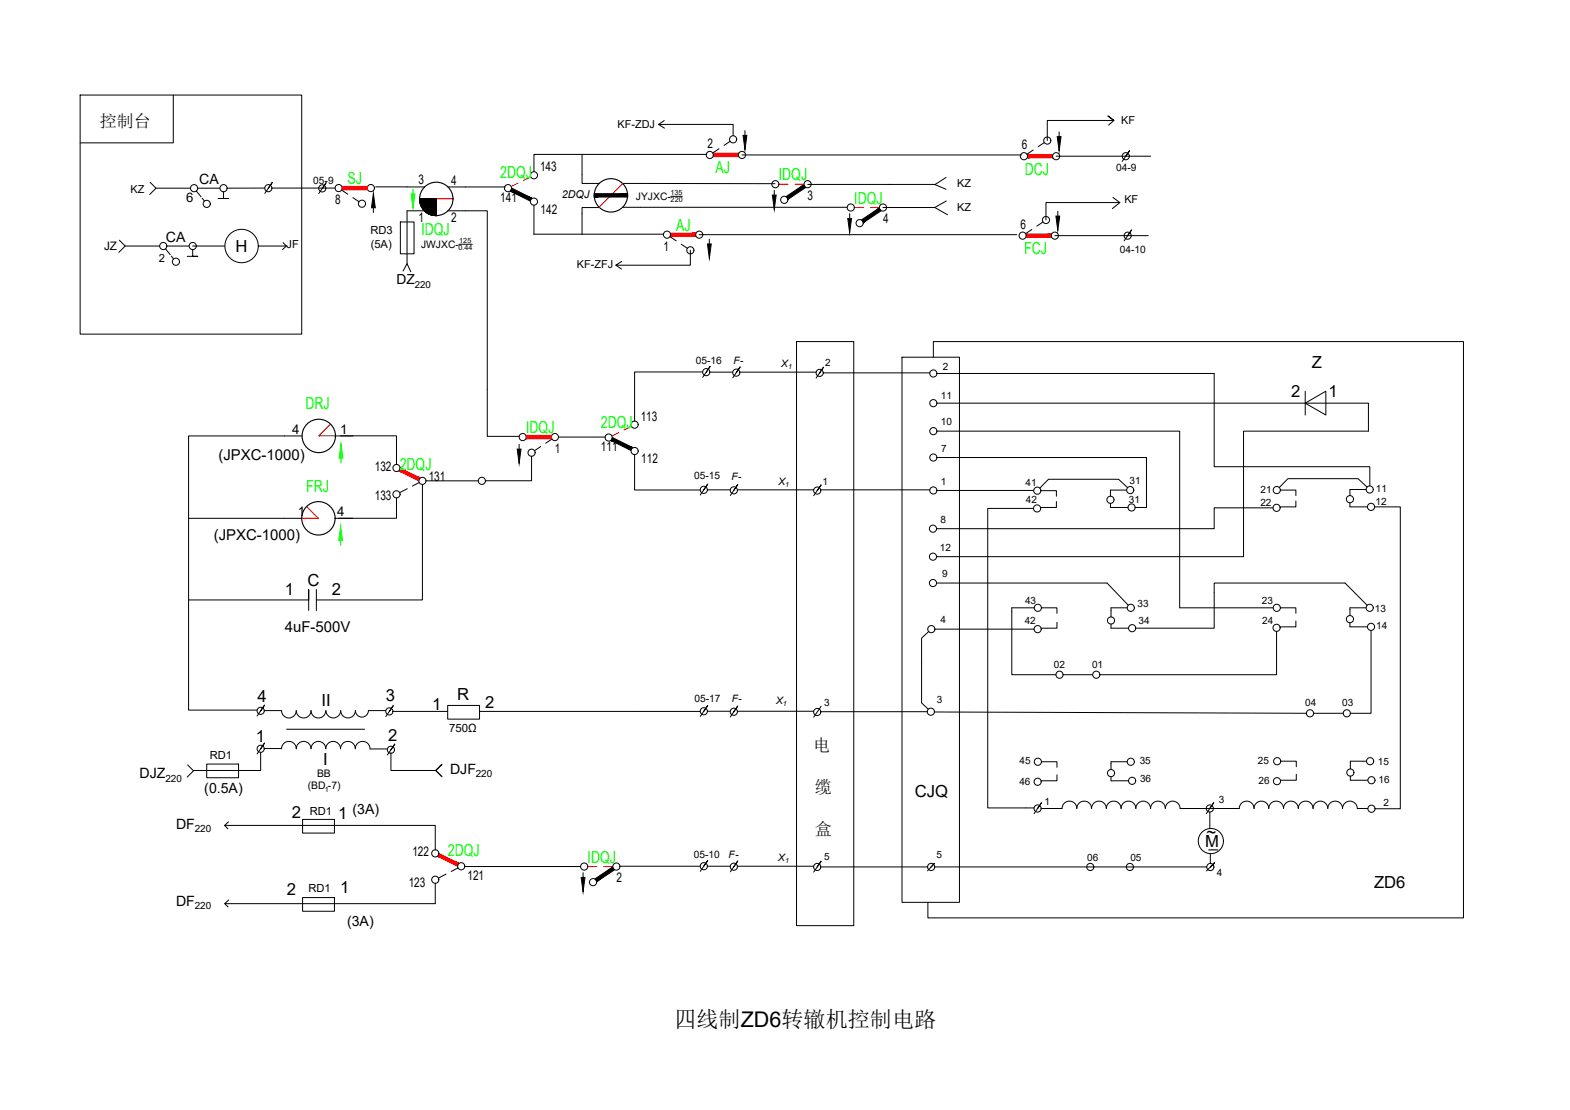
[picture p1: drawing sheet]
<svg xmlns="http://www.w3.org/2000/svg" width="420mm" height="297mm" viewBox="0 0 420 297" stroke-linecap="round" stroke-linejoin="round" font-family="sans-serif">
<!-- layer: 0 -->
<g fill="none" stroke="#000" stroke-width=".27">
<path d="M21.4 25.4h59.3v64h-59.3zM46.4 25.4v12.8h-25M177.8 32.3l-1.5 1M177.8 34.3l-1.5-1h19.9v3M192.4 39.8l-1.7 1.1M195.4 37.8l-1.6 1.1M199.4 35v1.2M279.5 38.2l-1.7 1.1M283.4 35.3v1.3M296.7 33.5l1.4-1.3-1.6-1.2 1.6 1.2h-17.8v5.4M40.2 48.8l1.5 1.6h9.3M41.7 50.4l-1.6 1.6"/>
<path d="M51.9 50.4h.1M52.5 51.1l1.3 1.6M52.9 50.4h6M54.1 53l.6 .8M59.8 51.3v1.8h1.4h-2.8M70.9 50.3l-10.1 .1M71.8 50.4l1.1-1.6-2 2.9M72.8 50.3h16.9M86.2 50.4l1.1-1.5-2 2.9M91.4 50.9l1.7 1.1M94.4 52.9l1.7 1.1M99.9 55.6v1.3"/>
<path d="M100.5 50h8.4M107.1 59.4h3.7v8.5h-3.7zM108.9 50h4.7M113.7 56.4h-4.8v14.1M119.8 56.4h10.6v60.4h8.5M119.9 50h15.3M142.9 54.9v7.9M155.8 41.3v7.8h4.6M160.2 55.5h-4.4v7.3M166.5 49.1l40.9 .1M166.6 55.5h60M179.5 52.5h3.1"/>
<path d="M189.1 41.3h-46.2v4.6M198.6 41.5h74.7M207.2 50.9v1.3M216.2 49.4h34.2M227.4 57.2v1.2M238 49.4h.1M250.1 49.4l3.1 1.2M250.2 55.5l3.4 2M253.2 47.5l-2.9 1.9M253.2 53.8l-3 1.7h-13.9M276.5 40.2l-1.7 1.1M279.1 59.4l-1.6 1.1"/>
<path d="M282.6 41.8h25.3M283.1 56.6v1.2M297.8 52.8l1.9 1.4-2 1.6M299.7 54.2h-19.8v4.7M301.3 41.8l1-1.5-2 2.9M31.9 64.3l1.6 1.5h9.2M33.5 65.8l-1.7 1.7M43.7 65.8h.1M44.3 66.6l1.2 1.5M44.6 65.8h6M45.8 68.5l.7 .8M51.6 66.8v1.8h1.3h-2.8"/>
<path d="M51.6 65.8h8.5M75.7 64.9l.9 .9h-7.5M76.6 65.8l-1 1M107.9 72.5l1-2 1 2.2M122.8 65.4h3.6M142.9 62.7h34.6M164.8 71l1.5 1M179.3 63.3l1.7 1.1M182.3 65.4l1.7 1.1M184.7 67v4h-19.9l1.6-1M187.1 62.8h85M189.8 64v1.3"/>
<path d="M276.1 61.4l-1.6 1.1M282.3 63.1h25M301.8 63.1l1-1.6-2 3M188 99.5h-18.2v13.2M189 99.6l1.1-1.6-2 3M190 99.6h6M197 99.7l1.1-1.5-2 2.9M198 99.6h20.4M213.2 91.4h15.3v156.3h-15.3zM219.4 99.8l1-1.6-2 3M220.3 99.8h28.5M241.4 95.6h15.4v145.9h-15.4z"/>
<path d="M249.8 95.6v-4.2h141.8v154.2h-143.3v-4.1M250.7 99.9h74.2v25h41.7v5.1M80.8 116.7h-30.3v43.8h32.1v-2.8v5.7M89.8 116.7h4.7M91.1 116.6h15v7.7M138.9 118.9v1.3M144.7 119.5l-1.6 1.1M147.7 117.5l-1.7 1.1M149.5 117h12.5M250.7 107.9h115.5v7.5h-33.4v33.6h-82.2M250.7 115.4h65v47.3h25M349.3 104.7v3.2l5.5-3.2v6.4l-5.5-3.2v3.2"/>
<path d="M50.5 138.7h30.3M89.7 138.7h4.7M106.1 133.2v5.5h-15.5M109 130.8l-2 1M112.2 129.1l-1.8 1M113 129.6v30.9h-28.3M114.1 128.7h13.9M142.3 122.1v6.6h-12.3M169.8 121.6v9.5h17.6M188.3 131.1l1.1-1.6-2 3M189.3 131.1h6M196.4 131.2l1-1.5-2 2.9"/>
<path d="M197.3 131.1h20.5M218.7 131.3l1.1-1.6-2 3M219.6 131.1h29.2M250.7 122.4h56.1v13.4h-3M250.7 131.2h25.9M276.6 136.1h-12.3v80.1h12.4M278.6 131.3h4.1v1.5M282.7 134.2v1.6h-4.2M297.2 134.7v1.1h4.7M301.5 131.1h-4.3v1.7M301.8 130.5l-2.5-2.2h-18.7l-2.3 2.3M340.7 135.9h-15.8v5.6h-74.3"/>
<path d="M342.6 131.1h4.2v1.5M346.8 134.1v1.5h-4.2M361.3 134.5v1.1h4.7M365.6 131h-4.3v1.6M365.9 130.3l-2.5-2.2h-18.7l-2.3 2.4M367.9 135.6h6.8v80.8h-6.7M84.7 157.8v5.6M250.6 156h45.7l5.7 6M50.5 160.5v29.5h18.3M248.5 169l-1.9 1.8v17.3l1.8 1.7M250.2 168.4h26.5M276.8 162.7h-6v17.9h11.8"/>
<path d="M278.7 162.7h4.2v1.4M282.9 166.5v1.6h-4.3M297.3 167v1.1h4.7M301.7 162.7h-4.4v2.4M341.6 169v11.6h-47.3M342.6 162.7h4.2v1.4M346.8 166.2v1.5h-4.2M361.3 166.6v1.1h4.7M365.6 162.7h-4.3v2M365.9 162l-5.9-6h-35.1v12.1h-21M366.9 168.7v22.2h-5.5M69.8 190.2l1-1.5-2 2.9"/>
<path d="M76.7 195.1h20.9M87.2 190.2a1.97 1.97 0 0 1-2 1.9 1.97 1.97 0 0 1-2-1.9 1.97 1.97 0 0 1-1.9 1.9 1.97 1.97 0 0 1-2-1.9 1.97 1.97 0 0 1-2 1.9 1.97 1.97 0 0 1-2-1.9h-4.6M87.2 190.2a1.97 1.97 0 0 0 2 1.9 1.97 1.97 0 0 0 2-1.9 1.97 1.97 0 0 0 1.9 1.9 1.97 1.97 0 0 0 2-1.9 1.74 1.74 0 0 0 1.8 1.7 1.74 1.74 0 0 0 1.7-1.7h4.6M104.2 190.4l1-1.6-2 3M105.1 190.4h14.7M119.8 188.8h8.5v3.6h-8.5zM128.3 190.4h41.5M169.8 190.4h17.6M188.3 190.3l1.1-1.5-2 2.9M189.3 190.3h6M196.4 190.5l1-1.6-2 2.9M197.3 190.3h20.5"/>
<path d="M219.6 190.5h28.6M219.8 189l-2 2.9M250.1 190.5l99.5 .4M284.5 180.6h7.9M351.5 190.9h8M50.2 204.7l1.6 1.6-1.7 1.7M55.3 204.5h8.5v3.6h-8.5zM61.1 219.9l-1 1 .9 .9M69.8 200.4l1-1.6-2 3M69.8 201.3v4.9h-18M70.7 200.3h4.6M75.3 200.4a1.97 1.97 0 0 1 2-2 1.97 1.97 0 0 1 2 2 1.97 1.97 0 0 1 2-2 1.97 1.97 0 0 1 1.9 2 1.97 1.97 0 0 1 2-2 1.97 1.97 0 0 1 2 2 1.97 1.97 0 0 1 2-2 1.97 1.97 0 0 1 1.9 2 1.97 1.97 0 0 1 2-2 1.97 1.97 0 0 1 2 2 1.97 1.97 0 0 1 2-2 1.97 1.97 0 0 1 1.9 2"/>
<path d="M81 219.3h8.5v3.6h-8.5zM99 200.4h4.6M104.6 200.6l1.1-1.5-2 2.9M104.6 201.4v4.8h12l1.6 1.6M116.6 206.2l1.7 1.7M118.3 204.5l-1.7 1.7 1.6-1.6M277.7 216.4l1-1.6-2 2.9M278.6 216.4h5.6a1.97 1.97 0 0 1 2-2 1.97 1.97 0 0 1 2 2 1.97 1.97 0 0 1 1.9-2 1.97 1.97 0 0 1 2 2 1.97 1.97 0 0 1 2-2 1.97 1.97 0 0 1 2 2 1.97 1.97 0 0 1 1.9-2 1.97 1.97 0 0 1 2 2 1.97 1.97 0 0 1 2-2 1.97 1.97 0 0 1 2 2 1.97 1.97 0 0 1 1.9-2 1.97 1.97 0 0 1 2 2 1.97 1.97 0 0 1 2-2 1.97 1.97 0 0 1 2 2 1.97 1.97 0 0 1 1.9-2 1.97 1.97 0 0 1 2 2h15.8a1.97 1.97 0 0 1 2-2 1.97 1.97 0 0 1 2 2 1.97 1.97 0 0 1 2-2 1.97 1.97 0 0 1 1.9 2 1.97 1.97 0 0 1 2-2 1.97 1.97 0 0 1 2 2 1.97 1.97 0 0 1 2-2 1.97 1.97 0 0 1 1.9 2 1.97 1.97 0 0 1 2-2 1.97 1.97 0 0 1 2 2 1.97 1.97 0 0 1 2-2 1.97 1.97 0 0 1 1.9 2 1.97 1.97 0 0 1 2-2 1.97 1.97 0 0 1 2 2 1.97 1.97 0 0 1 2-2 1.97 1.97 0 0 1 1.9 2h2.9M278.7 203.9h4.2v1.4M282.9 207.4v1.5h-4.3M297.3 207.8v1.1h4.7M301.7 203.9h-4.4v2"/>
<path d="M323.8 216.4l1-1.6-2 2.9M323.8 217.3v4.4M342.8 203.7h4.1v1.5M346.9 207.2v1.6h-4.2M361.4 207.7v1.1h4.7M365.7 203.7h-4.3v2.1M60.1 220.9h56.4v6.5M116.5 236.4v5.4h-56.4l.9 .9M119.4 233.9l-2.1 1.1M122.6 232.3l-1.9 .9M124.4 231.9h31M156 233.5v1.3"/>
<path d="M165.9 231.8h21.5M188.3 231.8l1.1-1.5-2 2.9M189.3 231.8h6M196.4 231.9l1-1.5-2 2.9M197.3 231.8h20.5M218.7 232l1.1-1.5-2 2.9M219.8 232h28.5M249.2 232l.9-1-1.9 2M250.1 232h72.8M323.9 232l1.1-1.1-2.1 2.2M323.9 228.4v2.7M61.2 240.9l-1.1 .9"/>
<path d="M81 240.2h8.5v3.7h-8.5z"/>
<circle cx="196.2" cy="37.3" r=".96"/>
<circle cx="280.3" cy="37.6" r=".96"/>
<circle cx="51.9" cy="50.4" r=".96"/>
<circle cx="55.3" cy="54.6" r=".96"/>
<circle cx="59.8" cy="50.4" r=".96"/>
<circle cx="71.8" cy="50.4" r=".96"/>
<circle cx="86.2" cy="50.4" r=".96"/>
<circle cx="90.6" cy="50.3" r=".96"/>
<circle cx="96.9" cy="54.5" r=".96"/>
<circle cx="99.2" cy="50.3" r=".96"/>
<circle cx="135.9" cy="50.3" r=".96"/>
<circle cx="142.9" cy="46.9" r=".96"/>
<circle cx="142.9" cy="54" r=".96"/>
<circle cx="190" cy="41.5" r=".96"/>
<circle cx="198.6" cy="41.5" r=".96"/>
<circle cx="207.5" cy="49.3" r=".96"/>
<circle cx="209.9" cy="53.5" r=".96"/>
<circle cx="216.1" cy="49.3" r=".96"/>
<circle cx="227.7" cy="55.5" r=".96"/>
<circle cx="230.1" cy="59.7" r=".96"/>
<circle cx="236.3" cy="55.5" r=".96"/>
<circle cx="274" cy="41.8" r=".96"/>
<circle cx="279.9" cy="58.9" r=".96"/>
<circle cx="282.6" cy="41.8" r=".96"/>
<circle cx="301.3" cy="41.8" r=".96"/>
<circle cx="43.7" cy="65.8" r=".96"/>
<circle cx="47.1" cy="70" r=".96"/>
<circle cx="51.6" cy="65.8" r=".96"/>
<circle cx="64.7" cy="65.8" r="4.5"/>
<circle cx="178.5" cy="62.8" r=".96"/>
<circle cx="184.7" cy="67" r=".96"/>
<circle cx="187.1" cy="62.8" r=".96"/>
<circle cx="273.7" cy="63.1" r=".96"/>
<circle cx="282.3" cy="63.1" r=".96"/>
<circle cx="301.8" cy="63.1" r=".96"/>
<circle cx="189" cy="99.6" r=".96"/>
<circle cx="197" cy="99.7" r=".96"/>
<circle cx="219.4" cy="99.8" r=".96"/>
<circle cx="249.8" cy="99.9" r=".96"/>
<circle cx="139.9" cy="117" r=".96"/>
<circle cx="148.5" cy="117" r=".96"/>
<circle cx="162.9" cy="117.1" r=".96"/>
<circle cx="169.8" cy="113.6" r=".96"/>
<circle cx="249.8" cy="107.9" r=".96"/>
<circle cx="249.8" cy="115.4" r=".96"/>
<circle cx="106.1" cy="132.3" r=".96"/>
<circle cx="106.1" cy="125.2" r=".96"/>
<circle cx="113" cy="128.7" r=".96"/>
<circle cx="128.9" cy="128.7" r=".96"/>
<circle cx="142.3" cy="121.1" r=".96"/>
<circle cx="169.8" cy="120.7" r=".96"/>
<circle cx="188.3" cy="131.1" r=".96"/>
<circle cx="196.4" cy="131.2" r=".96"/>
<circle cx="218.7" cy="131.3" r=".96"/>
<circle cx="249.8" cy="131.2" r=".96"/>
<circle cx="249.8" cy="122.4" r=".96"/>
<circle cx="277.5" cy="136.1" r=".96"/>
<circle cx="277.6" cy="131.3" r=".96"/>
<circle cx="297.2" cy="133.7" r=".96"/>
<circle cx="302.5" cy="131.1" r=".96"/>
<circle cx="302.8" cy="135.8" r=".96"/>
<circle cx="341.6" cy="135.9" r=".96"/>
<circle cx="341.7" cy="131.1" r=".96"/>
<circle cx="361.3" cy="133.6" r=".96"/>
<circle cx="366.6" cy="131" r=".96"/>
<circle cx="366.9" cy="135.6" r=".96"/>
<circle cx="249.7" cy="156" r=".96"/>
<circle cx="249.7" cy="141.5" r=".96"/>
<circle cx="249.7" cy="149" r=".96"/>
<circle cx="249.2" cy="168.4" r=".96"/>
<circle cx="277.7" cy="168.4" r=".96"/>
<circle cx="277.7" cy="162.7" r=".96"/>
<circle cx="297.3" cy="166" r=".96"/>
<circle cx="302.6" cy="162.7" r=".96"/>
<circle cx="303" cy="168.1" r=".96"/>
<circle cx="341.6" cy="168" r=".96"/>
<circle cx="341.7" cy="162.7" r=".96"/>
<circle cx="361.3" cy="165.7" r=".96"/>
<circle cx="366.6" cy="162.7" r=".96"/>
<circle cx="366.9" cy="167.7" r=".96"/>
<circle cx="69.8" cy="190.2" r=".96"/>
<circle cx="104.2" cy="190.4" r=".96"/>
<circle cx="188.3" cy="190.3" r=".96"/>
<circle cx="196.4" cy="190.5" r=".96"/>
<circle cx="218.7" cy="190.5" r=".96"/>
<circle cx="249.1" cy="190.5" r=".96"/>
<circle cx="283.5" cy="180.6" r=".96"/>
<circle cx="293.4" cy="180.6" r=".96"/>
<circle cx="350.6" cy="190.9" r=".96"/>
<circle cx="360.4" cy="190.9" r=".96"/>
<circle cx="69.8" cy="200.4" r=".96"/>
<circle cx="104.6" cy="200.6" r=".96"/>
<circle cx="277.7" cy="216.4" r=".96"/>
<circle cx="277.7" cy="209.2" r=".96"/>
<circle cx="277.7" cy="203.8" r=".96"/>
<circle cx="297.3" cy="206.9" r=".96"/>
<circle cx="302.6" cy="203.8" r=".96"/>
<circle cx="303" cy="208.9" r=".96"/>
<circle cx="323.8" cy="216.4" r=".96"/>
<circle cx="341.7" cy="209" r=".96"/>
<circle cx="341.8" cy="203.7" r=".96"/>
<circle cx="361.4" cy="206.7" r=".96"/>
<circle cx="366.7" cy="203.7" r=".96"/>
<circle cx="367" cy="208.8" r=".96"/>
<circle cx="367" cy="216.4" r=".96"/>
<circle cx="116.5" cy="235.4" r=".96"/>
<circle cx="116.5" cy="228.4" r=".96"/>
<circle cx="123.4" cy="231.8" r=".96"/>
<circle cx="156.3" cy="231.9" r=".96"/>
<circle cx="158.7" cy="236.1" r=".96"/>
<circle cx="165" cy="231.9" r=".96"/>
<circle cx="188.3" cy="231.8" r=".96"/>
<circle cx="196.4" cy="231.9" r=".96"/>
<circle cx="218.7" cy="232" r=".96"/>
<circle cx="249.2" cy="232" r=".96"/>
<circle cx="291.8" cy="232" r=".96"/>
<circle cx="302.4" cy="232" r=".96"/>
<circle cx="323.9" cy="232" r=".96"/>
<circle cx="324" cy="225.1" r="3.4"/>
</g>
<g fill="#000" stroke="#000" stroke-width=".27">
<path d="M198.9 36.2h1l-.5 3.9zM282.9 36.6h1.1l-.6 3.8zM99.9 51.8l.5 3.8h-1zM116.5 57.7h.3zM206.7 52.2h1l-.5 3.8zM226.9 58.4h1l-.5 3.9zM282.6 57.8h1l-.5 3.9zM189.3 65.3h1l-.5 3.8zM138.4 120.2h1l-.5 3.8zM155.5 234.8h1.1l-.6 3.8z"/>
<path d="M112.3 53.2l4.5 .1zM112.3 53.2l4.5 .1z"/>
<path d="M112.3 53.3l4.5 .1zM112.3 53.3l4.5 .1z"/>
<path d="M112.3 53.4l4.5 .1zM112.3 53.4l4.5 .1z"/>
<path d="M112.3 53.5l4.5 .1zM112.3 53.5l4.5 .1z"/>
<path d="M112.3 53.6l4.5 .2zM112.3 53.6l4.5 .2z"/>
<path d="M112.3 53.8l4.5 .1zM112.3 53.8l4.5 .1z"/>
<path d="M112.3 53.9l4.5 .1zM112.3 53.9l4.5 .1z"/>
<path d="M112.4 54l4.4 .1zM112.4 54l4.4 .1z"/>
<path d="M112.4 54.1l4.4 .1zM112.4 54.1l4.4 .1z"/>
<path d="M112.4 54.2l4.4 .1zM112.4 54.2l4.4 .1z"/>
<path d="M112.4 54.3l4.4 .1zM112.4 54.3l4.4 .1z"/>
<path d="M112.4 54.4l4.4 .1zM112.4 54.4l4.4 .1z"/>
<path d="M112.5 54.5l4.3 .1zM112.5 54.5l4.3 .1z"/>
<path d="M112.5 54.6l4.3 .1zM112.5 54.6l4.3 .1z"/>
<path d="M112.5 54.7l4.3 .1zM112.5 54.7l4.3 .1z"/>
<path d="M112.6 54.8l4.2 .1zM112.6 54.8l4.2 .1z"/>
<path d="M112.6 54.9l4.2 .1zM112.6 54.9l4.2 .1z"/>
<path d="M112.7 55l4.1 .1zM112.7 55l4.1 .1z"/>
<path d="M112.7 55.1l4.1 .1zM112.7 55.1l4.1 .1z"/>
<path d="M112.7 55.2l4.1 .1zM112.7 55.2l4.1 .1z"/>
<path d="M112.8 55.3l4 .1zM112.8 55.3l4 .1z"/>
<path d="M112.8 55.4l4 .1zM112.8 55.4l4 .1z"/>
<path d="M112.9 55.5h3.9zM112.9 55.5h3.9z"/>
<path d="M112.9 55.5l3.9 .1zM112.9 55.5l3.9 .1z"/>
<path d="M113 55.6l3.8 .1zM113 55.6l3.8 .1z"/>
<path d="M113.1 55.7l3.7 .1zM113.1 55.7l3.7 .1z"/>
<path d="M113.1 55.8l3.7 .1zM113.1 55.8l3.7 .1z"/>
<path d="M113.2 55.9l3.6 .1zM113.2 55.9l3.6 .1z"/>
<path d="M113.2 56l3.6 .1zM113.2 56l3.6 .1z"/>
<path d="M113.3 56.1h3.5zM113.3 56.1h3.5z"/>
<path d="M113.4 56.1l3.4 .1zM113.4 56.1l3.4 .1z"/>
<path d="M113.5 56.2l3.3 .1zM113.5 56.2l3.3 .1z"/>
<path d="M113.5 56.3l3.3 .1zM113.5 56.3l3.3 .1z"/>
<path d="M113.6 56.4l3.2 .1zM113.6 56.4l3.2 .1z"/>
<path d="M113.7 56.5h3.1zM113.7 56.5h3.1z"/>
<path d="M113.8 56.5l3 .1zM113.8 56.5l3 .1z"/>
<path d="M113.8 56.6l3 .1zM113.8 56.6l3 .1z"/>
<path d="M113.9 56.7h2.9zM113.9 56.7h2.9z"/>
<path d="M114 56.7l2.8 .1zM114 56.7l2.8 .1z"/>
<path d="M114.1 56.8l2.7 .1zM114.1 56.8l2.7 .1z"/>
<path d="M114.2 56.9h2.6zM114.2 56.9h2.6z"/>
<path d="M114.3 56.9l2.5 .1zM114.3 56.9l2.5 .1z"/>
<path d="M114.3 57h2.5zM114.3 57h2.5z"/>
<path d="M114.4 57l2.4 .1zM114.4 57l2.4 .1z"/>
<path d="M114.5 57.1h2.3zM114.5 57.1h2.3z"/>
<path d="M114.6 57.1l2.2 .1zM114.6 57.1l2.2 .1z"/>
<path d="M114.7 57.2h2.1zM114.7 57.2h2.1z"/>
<path d="M114.8 57.2l2 .1zM114.8 57.2l2 .1z"/>
<path d="M114.9 57.3h1.9zM114.9 57.3h1.9z"/>
<path d="M115 57.3l1.8 .1zM115 57.3l1.8 .1z"/>
<path d="M115.1 57.4h1.7zM115.1 57.4h1.7z"/>
<path d="M115.2 57.4h1.6zM115.2 57.4h1.6z"/>
<path d="M115.3 57.4l1.5 .1zM115.3 57.4l1.5 .1z"/>
<path d="M115.4 57.5h1.4zM115.4 57.5h1.4z"/>
<path d="M115.5 57.5h1.3zM115.5 57.5h1.3z"/>
<path d="M115.6 57.5l1.2 .1zM115.6 57.5l1.2 .1z"/>
<path d="M115.7 57.6h1.1zM115.7 57.6h1.1z"/>
<path d="M115.8 57.6h1zM115.8 57.6h1z"/>
<path d="M115.9 57.6h.9zM115.9 57.6h.9z"/>
<path d="M116 57.6h.8zM116 57.6h.8z"/>
<path d="M116.1 57.6l.7 .1zM116.1 57.6l.7 .1z"/>
<path d="M116.2 57.7h.6zM116.2 57.7h.6z"/>
<path d="M116.3 57.7h.5zM116.3 57.7h.5z"/>
<path d="M116.4 57.7h.4zM116.4 57.7h.4z"/>
<path d="M136.6 51.2l5.2 2.6 .4-.8zM137 50.4l5.2 2.6-5.6-1.8z"/>
<path d="M159 52.7h9v-.9zM159 51.8h9l-9 .9z"/>
<path d="M210.4 52.6l.5 .7 4.2-3.8zM210.9 53.3l4.2-3.8 .5 .7z"/>
<path d="M230.6 58.8l.5 .8 4.2-3.9zM231.1 59.6l4.2-3.9 .5 .7z"/>
<path d="M163.5 117.9l5.3 2.6 .4-.8zM163.9 117.1l5.3 2.6-5.7-1.8z"/>
<path d="M159.3 235.2l.5 .7 4.1-3.9zM159.8 235.9l4.1-3.9 .5 .8z"/>
</g>
<g fill="#f00" stroke="#f00" stroke-width=".27">
<path d="M91.6 49.9v.9l6.7-.9zM91.6 50.8l6.7-.9v.9z"/>
<path d="M190.9 41v.9l6.7-.9zM190.9 41.9l6.7-.9v.9z"/>
<path d="M179.5 62.4v.8l6.7-.8zM179.5 63.2l6.7-.8v.8z"/>
<path d="M274.6 62.6v.9l6.7-.9zM274.6 63.5l6.7-.9v.9z"/>
<path d="M275 41.4v.8l6.7-.8zM275 42.2l6.7-.8v.8z"/>
<path d="M140.8 116.5v.9l6.7-.9zM140.8 117.4l6.7-.9v.9z"/>
<path d="M106.8 126.1l5.2 2.6 .4-.8zM107.2 125.3l5.2 2.6-5.6-1.8z"/>
<path d="M117.1 229.2l5.3 2.6 .4-.8zM117.5 228.4l5.3 2.6-5.7-1.8z"/>
</g>
<path d="M112.3 53.2h8.9M116.8 53.2v4.5M166.6 49.1l-6.3 6.3M88.3 113.6l-3 3.1h4.5M82.2 135.7l3 3h-4.4" fill="none" stroke="#f00" stroke-width=".3"/>
<g fill="none" stroke="#000" stroke-width=".3">
<path d="M159 52.3h9"/>
<circle cx="116.8" cy="53.2" r="4.5"/>
<circle cx="163.5" cy="52.3" r="4.5"/>
<circle cx="85.3" cy="116.7" r="4.5"/>
<circle cx="85.2" cy="138.7" r="4.5"/>
</g>
<path d="M110.5 50.6v1.3M91.3 122.6v1.3M91.2 144.6v1.3" fill="none" stroke="#0f0" stroke-width=".27"/>
<g fill="#0f0" stroke="#0f0" stroke-width=".27">
<path d="M110 51.9h1l-.5 3.8z"/>
<path d="M91.3 118.8l.5 3.8h-1.1z"/>
<path d="M91.2 140.8l.5 3.8h-1z"/>
</g>
<!-- layer: 1 -->
<path d="M138.7 49l-1.9 .9M142 47.3l-2 1M208.5 49.3h2.4M228.6 55.5h2.5M165.6 115.7l-1.9 1M169 114.1l-2 1M157.3 231.9h2.4" fill="none" stroke="#f00" stroke-width=".27"/>
<!-- layer: 0 -->
<path d="M212.7 49.3h2.5M232.9 55.5h2.4M161.6 231.9h2.4" fill="none" stroke="#f00" stroke-width=".27"/>
<text font-size="5.9" x="180.5" y="274.8">四线制ZD6转辙机控制电路</text>
<g font-size="4.6">
<text x="26.7" y="34.1">控制台</text>
<text x="217.6" y="200.9">电</text>
<text x="218.1" y="212.1">缆</text>
<text x="218.1" y="223.3">盒</text>
</g>
<g font-size="4.5" fill="#0f0">
<text x="133.9" y="47.7">2DQJ</text>
<text x="191.5" y="46.4">AJ</text>
<text x="274.3" y="46.7">DCJ</text>
<text x="93" y="49.3">SJ</text>
<text x="208.4" y="48.3">IDQJ</text>
<text x="228.6" y="54.5">IDQJ</text>
<text x="112.8" y="62.9">IDQJ</text>
<text x="180.9" y="61.7">AJ</text>
<text x="274.1" y="68">FCJ</text>
<text x="81.7" y="109.5">DRJ</text>
<text x="140.8" y="115.9">IDQJ</text>
<text x="160.8" y="114.4">2DQJ</text>
<text x="107" y="125.7">2DQJ</text>
<text x="82" y="131.8">FRJ</text>
<text x="119.8" y="229.1">2DQJ</text>
<text x="157.3" y="230.8">IDQJ</text>
</g>
<g font-size="4.5">
<text x="63.1" y="67.5">H</text>
<text x="351" y="98.5">Z</text>
<text x="345.5" y="106.3">2</text>
<text x="355.5" y="106.2">1</text>
<text x="76.2" y="159.1">1</text>
<text x="82.3" y="156.7">C</text>
<text x="88.8" y="159.2">2</text>
<text x="68.9" y="188">4</text>
<text x="86" y="188.9">II</text>
<text x="103.3" y="187.7">3</text>
<text x="115.6" y="190">1</text>
<text x="122.3" y="187.3">R</text>
<text x="129.8" y="189.5">2</text>
<text x="68.4" y="198.6">1</text>
<text x="103.8" y="198.4">2</text>
<text x="86.5" y="204.8">I</text>
<text x="244.9" y="213.2">CJQ</text>
<text x="78.1" y="219">2</text>
<text x="90.5" y="219.3">1</text>
<text x="322.5" y="226.6">M</text>
<text x="322.9" y="224.2">~</text>
<text x="323.5" y="226.6">_</text>
<text x="76.8" y="239.4">2</text>
<text x="91" y="239.1">1</text>
<text x="367.7" y="237.5">ZD6</text>
</g>
<g font-size="4">
<text x="58.5" y="123.2">(JPXC-1000)</text>
<text x="57.2" y="144.6">(JPXC-1000)</text>
<text x="76.2" y="169">4uF-500V</text>
</g>
<g font-size="3.8">
<text x="53.3" y="49.1">CA</text>
<text x="44.4" y="64.8">CA</text>
<text x="37.4" y="208.3">DJZ</text>
<text x="120.4" y="207.1">DJF</text>
<text x="54.7" y="212.2">(0.5A)</text>
<text x="47.1" y="221.8">DF</text>
<text x="94.4" y="217.8">(3A)</text>
<text x="47.1" y="242.4">DF</text>
<text x="92.9" y="247.8">(3A)</text>
</g>
<text font-size="3.7" x="106.1" y="76.1">DZ</text>
<g font-size="3.6">
<text x="189.4" y="39.7">2</text>
<text x="273.5" y="40">6</text>
<text x="144.5" y="45.9">143</text>
<text x="112" y="49.4">3</text>
<text x="120.7" y="49.5">4</text>
<text x="216.1" y="53.5">3</text>
<text x="89.7" y="54.7">8</text>
<text x="112" y="59.4">1</text>
<text x="120.7" y="59.4">2</text>
<text x="133.9" y="54">141</text>
<text x="144.7" y="57.3">142</text>
<text x="236.3" y="59.7">4</text>
<text x="273.1" y="61.2">6</text>
<text x="177.6" y="67.2">1</text>
<text x="171.5" y="112.6">113</text>
<text x="78.2" y="116">4</text>
<text x="91.1" y="116">1</text>
<text x="148.5" y="121.2">1</text>
<text x="160.8" y="120.8">111</text>
<text x="171.6" y="124">112</text>
<text x="100.3" y="126.2">132</text>
<text x="114.7" y="128.7">131</text>
<text x="100.3" y="133.8">133</text>
<text x="79.7" y="138.1">1</text>
<text x="90.3" y="138.1">4</text>
<text x="110.4" y="229">122</text>
<text x="109.4" y="237.3">123</text>
<text x="125.1" y="235.4">121</text>
<text x="165" y="236.1">2</text>
</g>
<text font-size="3.5" x="49.8" y="54.2">6</text>
<text font-size="3.1" x="27.9" y="67">JZ</text>
<g font-size="3">
<text x="99.2" y="62.7">RD3</text>
<text x="42.5" y="70.1">2</text>
<text x="76.7" y="66.4">JF</text>
<text x="99.2" y="66.3">(5A)</text>
<text x="120.2" y="196">750Ω</text>
<text x="56.1" y="203.1">RD1</text>
<text x="82.9" y="218">RD1</text>
<text x="82.5" y="238.7">RD1</text>
</g>
<g font-size="2.9">
<text x="165.3" y="34.3">KF-ZDJ</text>
<text x="300.1" y="33.2">KF</text>
<text x="34.9" y="51.6">KZ</text>
<text x="150.3" y="53.1">2DQJ</text>
<text x="256.2" y="49.9">KZ</text>
<text x="256.2" y="56.5">KZ</text>
<text x="300.9" y="54.3">KF</text>
<text x="154.4" y="71.8">KF-ZFJ</text>
</g>
<g font-size="2.8">
<text x="170.2" y="53.5">JYJXC-</text>
<text x="112.7" y="66.4">JWJXC-</text>
<text x="84.9" y="207.9">BB</text>
<text x="82.4" y="211.3">(BD -7)</text>
</g>
<g font-size="2.7">
<text x="298.7" y="45.6">04-9</text>
<text x="83.9" y="49.1">05-9</text>
<text x="299.7" y="67.6">04-10</text>
<text x="186.2" y="97.5">05-16</text>
<text x="196.3" y="97.3">F-</text>
<text x="209.1" y="98.2">X</text>
<text x="220.9" y="97.9">2</text>
<text x="252.3" y="98.9">2</text>
<text x="251.8" y="106.8">11</text>
<text x="251.8" y="113.8">10</text>
<text x="251.9" y="120.9">7</text>
<text x="185.8" y="128.1">05-15</text>
<text x="195.8" y="128.4">F-</text>
<text x="208.3" y="129.7">X</text>
<text x="220.1" y="129.9">1</text>
<text x="251.8" y="129.7">1</text>
<text x="274.4" y="129.9">41</text>
<text x="302.3" y="129.4">31</text>
<text x="337.3" y="132">21</text>
<text x="368.2" y="131.6">11</text>
<text x="274.5" y="134.6">42</text>
<text x="302.1" y="134.6">31</text>
<text x="337.3" y="135.3">22</text>
<text x="368.1" y="135.2">12</text>
<text x="251.7" y="140">8</text>
<text x="251.5" y="147.5">12</text>
<text x="252.1" y="154.5">9</text>
<text x="274.3" y="161.7">43</text>
<text x="337.7" y="161.6">23</text>
<text x="251.7" y="166.7">4</text>
<text x="274.2" y="166.9">42</text>
<text x="304.4" y="162.4">33</text>
<text x="304.7" y="166.9">34</text>
<text x="337.8" y="167">24</text>
<text x="367.9" y="163.7">13</text>
<text x="368.3" y="168.4">14</text>
<text x="282.1" y="178.7">02</text>
<text x="292.3" y="178.9">01</text>
<text x="185.9" y="187.9">05-17</text>
<text x="195.8" y="187.9">F-</text>
<text x="207.7" y="188.4">X</text>
<text x="220.5" y="189">3</text>
<text x="250.7" y="188.1">3</text>
<text x="349.3" y="188.9">04</text>
<text x="359.2" y="188.9">03</text>
<text x="44.2" y="209.2">220</text>
<text x="127.3" y="208">220</text>
<text x="272.8" y="204.5">45</text>
<text x="305" y="204.5">35</text>
<text x="305.1" y="209.4">36</text>
<text x="336.6" y="204.5">25</text>
<text x="336.8" y="209.7">26</text>
<text x="368.7" y="204.7">15</text>
<text x="368.9" y="209.5">16</text>
<text x="272.8" y="210">46</text>
<text x="279.5" y="215.5">1</text>
<text x="326.2" y="214.8">3</text>
<text x="370.2" y="215.7">2</text>
<text x="52.1" y="222.7">220</text>
<text x="185.7" y="229.5">05-10</text>
<text x="195" y="229.5">F-</text>
<text x="208.3" y="230.4">X</text>
<text x="220.5" y="230.3">5</text>
<text x="250.7" y="229.5">5</text>
<text x="291" y="230.4">06</text>
<text x="302.5" y="230.5">05</text>
<text x="325.6" y="234.3">4</text>
<text x="52.1" y="243.3">220</text>
</g>
<text font-size="2.6" x="111" y="77">220</text>
<g font-size="1.9">
<text x="179.4" y="52.3">135</text>
<text x="179.5" y="54.2">220</text>
<text x="122.9" y="65.1">125</text>
<text x="122.7" y="67">0.44</text>
<text x="210.9" y="98.8">1</text>
<text x="210.1" y="130.4">1</text>
<text x="209.5" y="189.1">1</text>
<text x="86.9" y="211.9">1</text>
<text x="210.1" y="231">1</text>
</g>
</svg>
